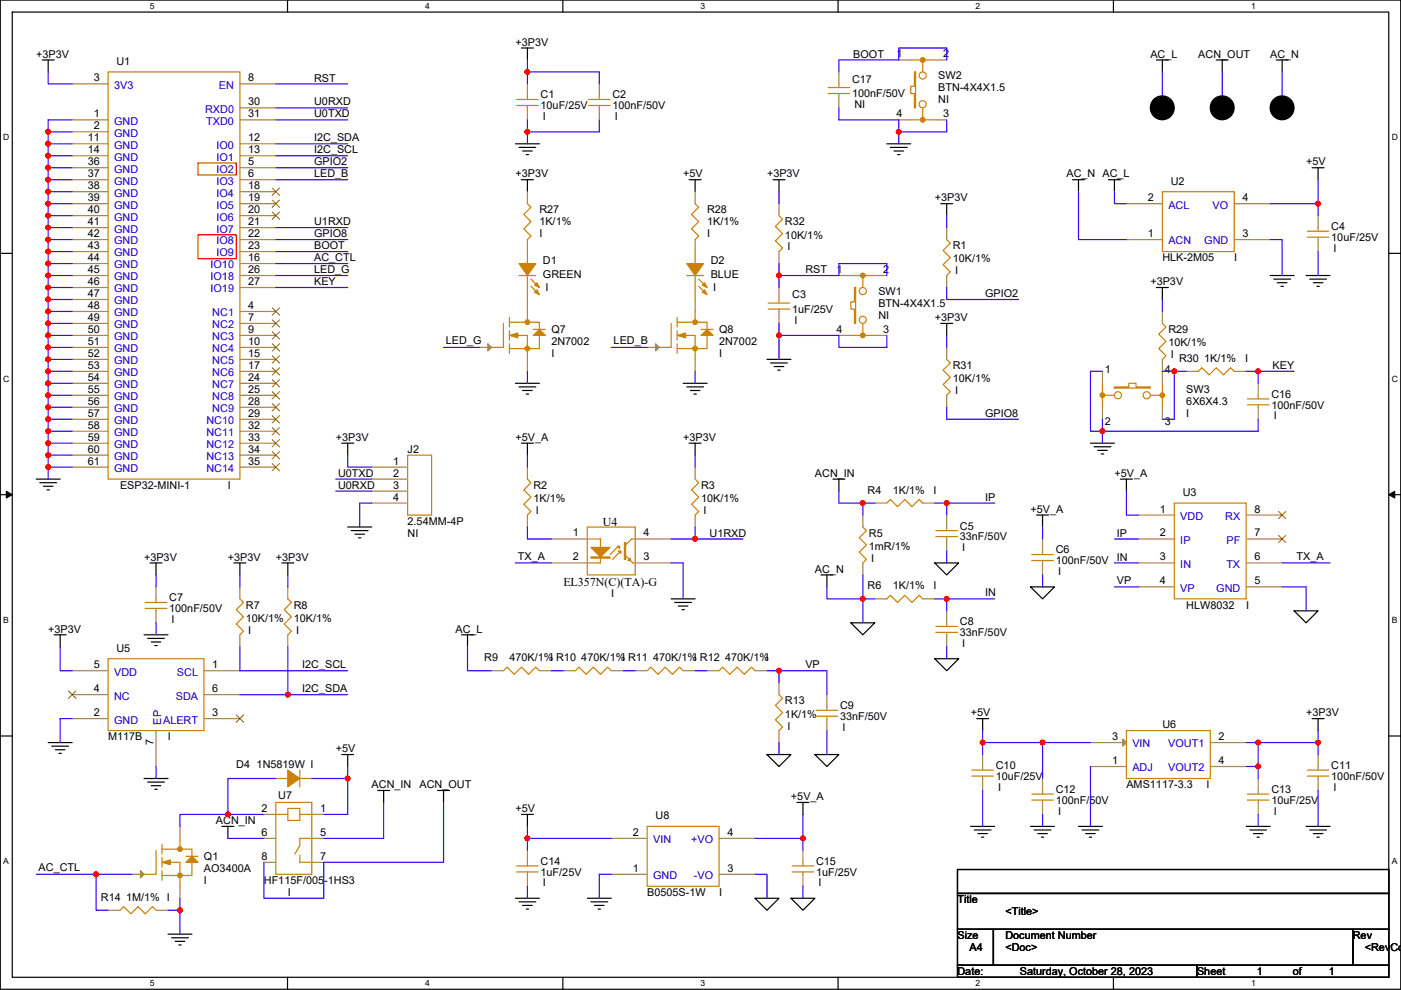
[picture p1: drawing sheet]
<svg xmlns="http://www.w3.org/2000/svg" width="297mm" height="210mm" viewBox="0 0 297 210" stroke-linecap="round" stroke-linejoin="round" font-family="sans-serif">
<path d="M.1 0h296.9v209.8h-296.9zM2.6 2.6h291.8v204.7h-291.8z" fill="none" stroke="#000" stroke-width=".25"/>
<g fill="#fff">
<path d="M31.8 .3h1v2h-1z"/>
<path d="M31.8 207.5h1v2.1h-1z"/>
</g>
<path d="M61 0v2.6M61 207.3v2.5" fill="none" stroke="#000" stroke-width=".25"/>
<g fill="#fff">
<path d="M90.1 .3h1v2h-1z"/>
<path d="M90.1 207.5h1v2.1h-1z"/>
</g>
<path d="M119.3 0v2.6M119.3 207.3v2.5" fill="none" stroke="#000" stroke-width=".25"/>
<g fill="#fff">
<path d="M148.5 .3h1v2h-1z"/>
<path d="M148.5 207.5h1v2.1h-1z"/>
</g>
<path d="M177.7 0v2.6M177.7 207.3v2.5" fill="none" stroke="#000" stroke-width=".25"/>
<g fill="#fff">
<path d="M206.9 .3h1v2h-1z"/>
<path d="M206.9 207.5h1v2.1h-1z"/>
</g>
<path d="M236.1 0v2.6M236.1 207.3v2.5" fill="none" stroke="#000" stroke-width=".25"/>
<g fill="#fff">
<path d="M265.2 .3h1v2h-1z"/>
<path d="M265.2 207.5h1v2.1h-1z"/>
<path d="M.7 28.2h1.3v2h-1.3z"/>
<path d="M295.1 28.2h1.3v2h-1.3z"/>
<path d="M.7 79.3h1.3v2.1h-1.3z"/>
<path d="M295.1 79.3h1.3v2.1h-1.3z"/>
</g>
<path d="M.1 53.7h2.5M294.4 53.7h2.6" fill="none" stroke="#000" stroke-width=".25"/>
<g fill="#fff">
<path d="M.7 130.5h1.2v2h-1.2z"/>
<path d="M295.1 130.5h1.2v2h-1.2z"/>
</g>
<path d="M.1 104.9h2.5M294.4 104.9h2.6" fill="none" stroke="#000" stroke-width=".25"/>
<path d="M1.3 104.2l1.3 .7-1.3 .7zM294.4 104.9l1.3-.7v1.4z" fill="#000" stroke="#000" stroke-width=".21"/>
<g fill="#fff">
<path d="M.7 181.7h1.2v2h-1.2z"/>
<path d="M295.1 181.7h1.2v2h-1.2z"/>
</g>
<g fill="none" stroke="#000" stroke-width=".25">
<path d="M9 12.7h2.5M10.2 12.7v2.6M110.5 10.2h2.6M111.8 10.2v2.5M245.2 12.7h2.5M246.4 12.7v2.6M257.9 12.7h2.5M259.1 12.7v2.6M270.6 12.7h2.5M271.8 12.7v2.6M109.3 30.5h5.1M110 31.3h3.6"/>
<path d="M110.5 38.1h2.6M110.8 32h2M111.6 32.8h.5M111.8 38.1v2.6M146.1 38.1h2.6M147.4 38.1v2.6M163.9 38.1h2.5M165.2 38.1v2.6M188 30.5h5.1M188.8 31.3h3.5M189.5 32h2.1M190.3 32.8h.5"/>
<path d="M227.4 38.1h2.5M228.7 38.1v2.6M235 38.1h2.6M236.3 38.1v2.6M278.2 35.6h2.5M279.5 35.6v2.5M199.5 43.2h2.5M200.7 43.2v2.5M269.3 58.4h5.1M270.1 59.2h3.5M270.8 60h2.1M276.9 58.4h5.1"/>
<path d="M277.7 59.2h3.5M278.4 60h2.1M162.6 76.2h5.1M163.4 77h3.5M164.1 77.7h2.1M164.9 78.5h.5M199.5 68.6h2.5M200.7 68.6v2.5M245.2 61h2.5M246.4 61v2.5M271.6 60.7h.5M279.2 60.7h.5"/>
<path d="M72.4 94h2.6M73.7 94v2.5M109.3 81.3h5.1M110 82.1h3.6M110.6 94h2.5M110.8 82.8h2M111.6 83.6h.5M111.8 94v2.5M144.8 81.3h5.1M145.6 82.1h3.6M146.1 94h2.5M146.4 82.8h2"/>
<path d="M147.1 83.6h.5M147.4 94v2.5M231.2 94h5.1M232 94.8h3.5M232.7 95.5h2.1M233.5 96.3h.5M7.7 101.6h5.1M8.4 102.4h3.6M9.2 103.1h2M10 103.9h.5M31.8 119.4h2.6M33.1 119.4v2.5"/>
<path d="M49.6 119.4h2.5M50.9 119.4v2.5M59.8 119.4h2.5M61 119.4v2.5M73.7 111.8h5.1M74.5 112.5h3.5M75.2 113.3h2.1M76 114.1h.5M176.6 101.6h2.5M177.9 101.6v2.6M198.2 119.4h5.1l-2.6 2.5zM219.8 109.2h2.5"/>
<path d="M221 109.2v2.6M237.6 101.6h2.5M238.8 101.6v2.6M11.5 134.6h2.5M12.8 134.6v2.6M30.5 134.6h5.1M31.3 135.4h3.6M32.1 136.2h2M32.8 136.9h.5M97.9 134.6h2.5M99.1 134.6v2.6M142.3 127h5.1"/>
<path d="M143.1 127.8h3.5M143.8 128.5h2.1M144.6 129.3h.5M174.1 121.9h2.5M175.3 121.9v2.6M180.4 132.1h5.1l-2.6 2.5zM198.2 139.7h5.1l-2.6 2.6zM218.5 124.5h5.1l-2.6 2.5zM274.4 129.6h5.1l-2.6 2.5zM.1 156.1h2.5M10.2 157.5h5.1M11 158.3h3.5"/>
<path d="M11.7 159h2.1M12.5 159.8h.5M207.1 152.4h2.5M208.3 152.4v2.6M278.2 152.4h2.5M279.5 152.4v2.6M294.4 156.1h2.6M30.5 165.1h5.1M31.3 165.9h3.6M32.1 166.6h2M32.8 167.4h.5M47.1 175.3h2.5"/>
<path d="M48.3 175.3v2.5M72.5 160h2.5M73.7 160v2.6M80.1 167.7h2.5M81.3 167.7v2.5M92.8 167.7h2.5M94 167.7v2.5M110.6 172.7h2.5M111.8 172.7v2.6M162.6 160h5.1l-2.5 2.6zM169 170.2h2.5M170.2 170.2v2.5"/>
<path d="M172.8 160h5.1l-2.6 2.6zM205.8 175.3h5.1M206.6 176h3.5M207.3 176.8h2.1M208.1 177.6h.5M218.5 175.3h5.1M219.3 176h3.5M220 176.8h2.1M220.8 177.6h.5M228.7 175.3h5M229.4 176h3.6M230.2 176.8h2"/>
<path d="M230.9 177.6h.6M264.2 175.3h5.1M265 176h3.5M265.7 176.8h2.1M266.5 177.6h.5M276.9 175.3h5.1M277.7 176h3.5M278.4 176.8h2.1M279.2 177.6h.5M35.6 198.1h5.1M36.4 198.9h3.5M37.1 199.7h2.1"/>
<path d="M109.3 190.5h5.1M110 191.3h3.6M110.8 192h2M111.6 192.8h.5M124.5 190.5h5.1M125.3 191.3h3.5M126 192h2.1M126.8 192.8h.5M160.1 190.5h5.1l-2.6 2.6zM167.7 190.5h5.1l-2.6 2.6zM203 184.4h91.4v5.1h-91.4zM203 189.5h91.4v7.6h-91.4z"/>
<path d="M203 197.1h7.6v7.6h-7.6zM210.6 197.1h76.2v7.6h-76.2zM286.8 197.1h7.6v7.6h-7.6zM37.9 200.4h.5M203 204.7h50.8v2.6h-50.8zM253.8 204.7h40.6v2.6h-40.6z"/>
</g>
<g fill="#000" stroke="#000" stroke-width=".25">
<circle cx="246.4" cy="22.9" r="2.53"/>
<circle cx="259.1" cy="22.9" r="2.53"/>
<circle cx="271.8" cy="22.9" r="2.53"/>
</g>
<path d="M42 34.6h8.1v2.5h-8.1zM42 49.8h8.1v5.1h-8.1z" fill="none" stroke="#f00" stroke-width=".25"/>
<g fill="none" stroke="#cc8006" stroke-width=".25">
<path d="M22.9 15.3h28v86.3h-28zM175.6 18.6h4.5M175.6 19.8h4.5M177.9 19.8v.5M177.9 17.8v.8M193.1 12.7h5.1M193.9 15.3h.2v7.6h-.2v-3.1h-.8v-1.5h.8zM195.6 12.7v2.6M109.5 21.1h4.6M109.5 22.4h4.6M111.8 22.4v.5M111.8 20.3v.8"/>
<path d="M124.8 21.1h4.5M124.8 22.4h4.5M127.1 22.4v.5M127.1 20.3v.8M193.1 25.4h5.1M195.6 22.9v2.5M110 58.4h3.6M111.8 53.4v2.5M111.8 58.4v5.1M111.8 43.2l.8 .8-1.5 1.5 1.5 1.5-1.5 1.5 1.5 1.6-.8 .7M112.6 59.2l1.5 1.5M145.6 58.4h3.6"/>
<path d="M147.4 43.2l.7 .8-1.5 1.5 1.5 1.5-1.5 1.5 1.5 1.6-.7 .7M147.4 53.4v2.5M147.4 58.4v5.1M148.1 59.2l1.6 1.5M165.2 45.7l.7 .8-1.5 1.5 1.5 1.6-1.5 1.5 1.5 1.5-.7 .8M180.4 58.4h5.1M182.9 58.4v2.6M200.7 50.8l.8 .8-1.5 1.5 1.5 1.5-1.5 1.6 1.5 1.5-.8 .7M246.4 40.7h15.3v12.7h-15.3zM277.2 49h4.5M277.2 50.3h4.5M279.5 50.3v.5"/>
<path d="M279.5 48.3v.7M106.7 68.6v5.1h-2.5M108 72.9v2.1M108 70.1v2.1M108 67.3v2.1M108 68.3h6.4v1.6M109.3 71.1h2.5v5.1M111.8 66.1v2.2M112.6 60.7l1.5 1.6M113.1 69.9h2.5M114.4 71.1v2.8h-6.4M142.3 68.6v5.1h-2.5"/>
<path d="M143.6 72.9v2.1M143.6 70.1v2.1M143.6 67.3v2.1M143.6 68.3h6.3v1.6M144.8 71.1h2.6v5.1M147.4 66.1v2.2M148.1 60.7l1.6 1.6M148.7 69.9h2.5M149.9 71.1v2.8h-6.3M162.9 64.3h4.5M162.9 65.6h4.5M165.2 65.6v.5"/>
<path d="M165.2 63.5v.8M180.4 71.1h5.1M181.2 61h.2v7.6h-.2v-3h-.8v-1.6h.8zM182.9 68.6v2.5M200.7 76.2l.8 .8-1.5 1.5 1.5 1.5-1.5 1.6 1.5 1.5-.8 .7M246.4 68.6l.8 .8-1.5 1.5 1.5 1.5-1.5 1.5 1.5 1.6-.8 .7M254.1 78.8l.7-.8 1.5 1.5 1.6-1.5 1.5 1.5 1.5-1.5 .8 .8M86.4 96.5h5.1v12.7h-5.1zM233.7 81.3v5.1M233.7 83.8h2.6M236.3 82.1h3v-.8h1.6v.8h3v.2h-7.6zM243.9 83.8h2.5"/>
<path d="M246.4 81.3v5.1M264.5 84.6h4.5M264.5 85.9h4.5M266.8 85.9v.5M266.8 83.8v.8M111.8 101.6l.8 .8-1.5 1.5 1.5 1.5-1.5 1.6 1.5 1.5-.8 .7M124.5 114.3h2.8v5.1h-2.8M124.5 111.8h10.2v10.1h-10.2zM130.9 116.1l-1.6 1.5M131.4 117.1l-1.5 1.5M132.6 117.9l1.6 1.5h.5M134.7 114.3h-.8l-1.3 1.3"/>
<path d="M147.4 101.6l.7 .8-1.5 1.5 1.5 1.5-1.5 1.6 1.5 1.5-.7 .7M182.9 111.8l.8 .7-1.5 1.6 1.5 1.5-1.5 1.5 1.5 1.5-.8 .8M188 106.7l.8-.8 1.5 1.6 1.5-1.6 1.6 1.6 1.5-1.6 .7 .8M198.4 112.5h4.6M198.4 113.8h4.6M200.7 113.8v.5M200.7 111.8v.7M218.8 117.6h4.5M218.8 118.9h4.5M221 118.9v.5M221 116.9v.7M249 106.7h15.2v20.3h-15.2z"/>
<path d="M22.9 139.7h20.3v15.3h-20.3zM30.8 127.8h4.6M30.8 129.1h4.6M33.1 129.1v.5M33.1 127v.8M50.9 127l.7 .8-1.5 1.5 1.5 1.5-1.5 1.6 1.5 1.5-.7 .7M61 127l.8 .8-1.5 1.5 1.5 1.5-1.5 1.6 1.5 1.5-.8 .7M188 127l.8-.7 1.5 1.5 1.5-1.5 1.6 1.5 1.5-1.5 .7 .7M198.4 132.9h4.6M198.4 134.1h4.6M200.7 134.1v.5M200.7 132.1v.8"/>
<path d="M106.7 142.3l.8-.8 1.5 1.5 1.6-1.5 1.5 1.5 1.5-1.5 .8 .8M122 142.3l.7-.8 1.6 1.5 1.5-1.5 1.5 1.5 1.5-1.5 .8 .8M137.2 142.3l.8-.8 1.5 1.5 1.5-1.5 1.6 1.5 1.5-1.5 .7 .8M152.5 142.3l.7-.8 1.5 1.5 1.6-1.5 1.5 1.5 1.5-1.5 .8 .8M165.2 147.3l.7 .8-1.5 1.5 1.5 1.6-1.5 1.5 1.5 1.5-.7 .8M173 150.6h4.6M173 151.9h4.6M175.3 151.9v.5M175.3 149.9v.7M238.8 155h17.8v10.1h-17.8zM34.4 179.1v2M38.2 177.8v2.3"/>
<path d="M58.5 172.7h2.5M58.5 170.2h7.6v15.2h-7.6zM58.5 165.1h2.5M61 171.5h2.6v2.5h-2.6zM63.6 172.7h2.5M63.6 163.3v3.6M63.6 165.1h2.5M66.1 177.8h-2.5v1.5l-1.1 1.8M137.2 175.3h15.3v12.7h-15.3zM206.1 163.3h4.5M206.1 164.6h4.5M208.3 164.6v.5"/>
<path d="M208.3 162.6v.7M218.8 168.4h4.5M218.8 169.7h4.5M221 169.7v.5M221 167.7v.7M264.5 168.4h4.5M264.5 169.7h4.5M266.8 169.7v.5M266.8 167.7v.7M277.2 163.3h4.5M277.2 164.6h4.5M279.5 164.6v.5"/>
<path d="M279.5 162.6v.7M25.5 193.1l.7-.8 1.5 1.5 1.6-1.5 1.5 1.5 1.5-1.5 .8 .8M33.1 180.4v5h-2.6M34.4 184.7v2M34.4 181.9v2M34.4 180.1h6.3v1.5M35.6 182.9h2.6v5.1M39.4 181.6h2.6M40.7 182.9v2.8h-6.3M63.6 181.4v1.5h2.5M109.5 183.7h4.6M109.5 184.9h4.6"/>
<path d="M111.8 184.9v.5M111.8 182.9v.8M168 183.7h4.5M168 184.9h4.5M170.2 184.9v.5M170.2 182.9v.8"/>
<circle cx="195.6" cy="16" r=".76"/>
<circle cx="195.6" cy="22.1" r=".76"/>
<circle cx="182.9" cy="67.8" r=".76"/>
<circle cx="182.9" cy="61.7" r=".76"/>
<circle cx="237" cy="83.8" r=".76"/>
<circle cx="243.1" cy="83.8" r=".76"/>
</g>
<g fill="#cc8006" stroke="#cc8006" stroke-width=".25">
<path d="M131.1 116.9h.5v.5z"/>
<path d="M130.9 115.8h.5v.6z"/>
<path d="M125.3 116.1h4l-2 2z"/>
<path d="M133.2 118.9l.5-.5v.5z"/>
<path d="M149.9 69.9l1.3 1.2h-2.5z" fill-rule="evenodd"/>
<path d="M143.6 71.1l1.7-.5v1z" fill-rule="evenodd"/>
<path d="M132.4 115.1v3.5h.2v-3.5z" fill-rule="evenodd"/>
<path d="M125.3 118.1h4v.3h-4z" fill-rule="evenodd"/>
<path d="M110 55.9h3.6l-1.8 2.5z" fill-rule="evenodd"/>
<path d="M113.9 61.5l.5 1-1.1-.5z" fill-rule="evenodd"/>
<path d="M113.9 60l.5 1-1.1-.5z" fill-rule="evenodd"/>
<path d="M114.4 69.9l1.2 1.2h-2.5z" fill-rule="evenodd"/>
<path d="M108 71.1l1.8-.5v1z" fill-rule="evenodd"/>
<path d="M61 163.3l2.6 1.8-2.6 1.8z" fill-rule="evenodd"/>
<path d="M145.6 55.9h3.6l-1.8 2.5z" fill-rule="evenodd"/>
<path d="M149.4 61.5l.5 1-1-.5z" fill-rule="evenodd"/>
<path d="M149.4 60l.5 1-1-.5z" fill-rule="evenodd"/>
<path d="M40.7 181.6l1.3 1.3h-2.6z" fill-rule="evenodd"/>
<path d="M34.4 182.9l1.7-.5v1z" fill-rule="evenodd"/>
<circle cx="182.9" cy="71.1" r=".5"/>
<circle cx="182.9" cy="58.4" r=".5"/>
<circle cx="147.4" cy="68.3" r=".5"/>
<circle cx="147.4" cy="73.9" r=".5"/>
<circle cx="195.6" cy="25.4" r=".5"/>
<circle cx="195.6" cy="12.7" r=".5"/>
<circle cx="246.4" cy="83.8" r=".5"/>
<circle cx="233.7" cy="83.8" r=".5"/>
<circle cx="111.8" cy="68.3" r=".5"/>
<circle cx="111.8" cy="73.9" r=".5"/>
<circle cx="38.1" cy="180.1" r=".5"/>
<circle cx="38.1" cy="185.7" r=".5"/>
</g>
<g fill="none" stroke="#a84" stroke-width=".25">
<path d="M15.3 17.8h7.6M50.9 17.8h7.6M111.8 17.8v2.5M127.1 17.8v2.5M177.9 15.3v2.5M190.6 12.7h2.5M198.2 12.7h2.5M15.3 25.4h7.6M15.3 28h7.6M15.3 30.5h7.6M15.3 33h7.6M15.3 35.6h7.6"/>
<path d="M15.3 38.1h7.6M50.9 35.6h7.6M50.9 38.1h7.6M50.9 30.5h7.6M50.9 33h7.6M50.9 22.9h7.6M50.9 25.4h7.6M111.8 22.9v2.5M127.1 22.9v2.5M177.9 20.3v2.6M190.6 25.4h2.5M198.2 25.4h2.5"/>
<path d="M15.3 40.7h7.6M15.3 43.2h7.6M15.3 45.7h7.6M15.3 48.3h7.6M15.3 50.8h7.6M15.3 53.4h7.6M15.3 55.9h7.6M15.3 58.4h7.6M50.9 55.9h7.6M50.9 40.7h7.6M50.9 43.2h7.6M50.9 45.7h7.6"/>
<path d="M50.9 48.3h7.6M50.9 50.8h7.6M50.9 53.4h7.6M50.9 58.4h7.6M111.8 40.7v2.5M111.8 50.8v2.6M111.8 53.4h.1M147.4 40.7v2.5M147.4 50.8v2.6M147.4 53.4h.1M165.2 43.2v2.5M165.2 53.4v2.5"/>
<path d="M177.9 58.4h2.5M185.5 58.4h2.5M200.7 48.3v2.5M200.7 58.4v2.6M238.8 50.8h7.6M238.8 43.2h7.6M261.7 43.2h7.6M261.7 50.8h7.6M279.5 50.8v2.6M279.5 45.7v2.6M15.3 61h7.6M15.3 63.5h7.6"/>
<path d="M15.3 66.1h7.6M15.3 68.6h7.6M15.3 71.1h7.6M15.3 73.7h7.6M15.3 76.2h7.6M15.3 78.8h7.6M50.9 66.1h7.6M50.9 68.6h7.6M50.9 71.1h7.6M50.9 73.7h7.6M50.9 76.2h7.6M50.9 78.8h7.6"/>
<path d="M50.9 61h7.6M101.7 73.7h2.5M111.8 63.5h.1M111.8 63.5v2.6M111.8 76.2v2.6M137.2 73.7h2.6M147.4 63.5v2.6M147.4 76.2v2.6M147.4 63.5h.1M165.2 66.1v2.5M165.2 61v2.5M177.9 71.1h2.5"/>
<path d="M185.5 71.1h2.5M200.7 73.7v2.5M233.7 78.8v2.5M246.4 66.1v2.5M246.4 76.2v5.1M251.5 78.8h2.6M261.7 78.8h2.5M15.3 81.3h7.6M15.3 83.8h7.6M15.3 86.4h7.6M15.3 88.9h7.6M15.3 91.5h7.6"/>
<path d="M15.3 94h7.6M15.3 96.5h7.6M15.3 99.1h7.6M50.9 81.3h7.6M50.9 83.8h7.6M50.9 86.4h7.6M50.9 88.9h7.6M50.9 91.5h7.6M50.9 94h7.6M50.9 96.5h7.6M50.9 99.1h7.6M78.8 99.1h7.6"/>
<path d="M111.8 99.1v2.5M147.4 99.1v2.5M200.7 83.8v2.6M233.7 86.4v2.5M246.4 86.4v2.5M266.8 86.4v2.5M266.8 81.3v2.5M78.8 101.6h7.6M78.8 104.2h7.6M78.8 106.7h7.6M111.8 109.2v2.6M116.9 119.4h7.6"/>
<path d="M116.9 114.3h7.6M134.7 119.4h7.6M134.7 114.3h7.6M147.4 109.2v2.6M182.9 109.2v2.6M182.9 119.4v2.5M185.5 106.7h2.5M195.6 106.7h2.6M200.7 114.3v2.6M200.7 109.2v2.6M221 119.4v2.5M221 114.3v2.6"/>
<path d="M241.4 114.3h7.6M241.4 119.4h7.6M241.4 109.2h7.6M264.2 119.4h7.6M264.2 109.2h7.6M264.2 114.3h7.6M33.1 129.6v2.5M33.1 124.5v2.5M50.9 124.5v2.5M50.9 134.6v2.6M61 124.5v2.5M61 134.6v2.6"/>
<path d="M185.5 127h2.5M195.6 127h2.6M200.7 134.6v2.6M200.7 129.6v2.5M241.4 124.5h7.6M264.2 124.5h7.6M15.3 152.4h7.6M15.3 147.3h7.6M15.3 142.3h7.6M33.1 155v7.6M43.2 142.3h7.7M43.2 152.4h7.7"/>
<path d="M43.2 147.3h7.7M104.2 142.3h2.5M114.4 142.3h2.5M119.4 142.3h2.6M129.6 142.3h2.5M134.7 142.3h2.5M144.8 142.3h2.6M149.9 142.3h2.6M160.1 142.3h2.5M165.2 144.8v2.5M165.2 155v2.5M175.3 152.4v2.6"/>
<path d="M175.3 147.3v2.6M231.2 157.5h7.6M256.6 157.5h7.6M38.2 175.3v2.5M55.9 172.7h2.6M55.9 177.8h2.6M58.5 165.1h.1M66.1 165.1h.1M66.1 172.7h2.5M66.1 177.8h2.5M129.6 177.8h7.6M152.5 177.8h7.6"/>
<path d="M208.3 165.1v2.6M208.3 160v2.6M221 170.2v2.5M221 165.1v2.6M231.2 162.6h7.6M256.6 162.6h7.6M266.8 170.2v2.5M266.8 165.1v2.6M279.5 165.1v2.6M279.5 160v2.6M22.9 193.1h2.6M28 185.4h2.5"/>
<path d="M33.1 193.1h2.5M38.2 188v2.5M55.9 182.9h2.6M66.1 182.9h2.5M111.8 185.4v2.6M111.8 180.4v2.5M129.6 185.4h7.6M152.5 185.4h7.6M170.2 185.4v2.6M170.2 180.4v2.5"/>
</g>
<g fill="#a84" stroke="#a84" stroke-width=".25">
<path d="M139 72.9l.8 .8-.8 .7z"/>
<path d="M103.4 72.9l.8 .8-.8 .7z"/>
<path d="M238.1 156.7l.7 .8-.7 .8z"/>
<path d="M29.8 184.7l.7 .7-.7 .8z"/>
</g>
<g fill="none" stroke="#804000" stroke-width=".21">
<path d="M57.7 39.9l1.6 1.5M59.2 39.9l-1.5 1.5M57.7 42.4l1.6 1.6M57.7 45l1.6 1.5M59.2 42.4l-1.5 1.6M59.2 45l-1.5 1.5M57.7 65.3l1.6 1.5M57.7 67.8l1.6 1.6M57.7 70.4l1.6 1.5M57.7 72.9l1.6 1.6M57.7 75.5l1.6 1.5M57.7 78l1.6 1.5"/>
<path d="M59.2 65.3l-1.5 1.5M59.2 67.8l-1.5 1.6M59.2 70.4l-1.5 1.5M59.2 72.9l-1.5 1.6M59.2 75.5l-1.5 1.5M59.2 78l-1.5 1.5M57.7 80.5l1.6 1.6M57.7 83.1l1.6 1.5M57.7 85.6l1.6 1.6M57.7 88.2l1.6 1.5M57.7 90.7l1.6 1.5M57.7 93.2l1.6 1.6"/>
<path d="M57.7 95.8l1.6 1.5M57.7 98.3l1.6 1.6M59.2 80.5l-1.5 1.6M59.2 83.1l-1.5 1.5M59.2 85.6l-1.5 1.6M59.2 88.2l-1.5 1.5M59.2 90.7l-1.5 1.5M59.2 93.2l-1.5 1.6M59.2 95.8l-1.5 1.5M59.2 98.3l-1.5 1.6M271.1 108.5l1.5 1.5M271.1 113.6l1.5 1.5"/>
<path d="M272.6 108.5l-1.5 1.5M272.6 113.6l-1.5 1.5M14.5 146.6l1.6 1.5M16.1 146.6l-1.6 1.5M50.1 151.7l1.5 1.5M51.6 151.7l-1.5 1.5"/>
</g>
<g fill="none" stroke="#4200ff" stroke-width=".25">
<path d="M10.2 15.3v2.5h5.1M58.5 17.8h15.2M111.8 12.7v2.6M111.8 15.3h15.3v2.5M111.8 15.3v2.5M200.7 12.7v-2.5h-10.1v2.5h-12.7v2.6M246.4 15.3v5M259.1 15.3v5M271.8 15.3v5M10.2 28h5.1M10.2 28v2.5M10.2 30.5h5.1"/>
<path d="M10.2 30.5v2.5M10.2 33h5.1M10.2 33v2.6h5.1M10.2 35.6v2.5M10.2 38.1h5.1M10.2 38.1v2.6M15.3 25.4h-5.1v2.6M58.5 22.9h15.2M58.5 38.1h15.2M58.5 33h15.2M58.5 30.5h15.2M58.5 35.6h15.2"/>
<path d="M58.5 25.4h15.2M111.8 25.4v2.6M111.8 28v2.5M127.1 25.4v2.6h-15.3M177.9 22.9v2.5h12.7v2.6M190.6 28v2.5M200.7 25.4v2.6h-10.1M279.5 38.1v5.1M10.2 40.7h5.1M10.2 43.2h5.1M10.2 45.7h5.1M10.2 40.7v2.5"/>
<path d="M10.2 50.8h5.1M10.2 53.4h5.1M10.2 55.9h5.1M10.2 48.3v2.5M10.2 50.8v2.6M10.2 58.4v2.6M10.2 43.2v2.5M10.2 45.7v2.6M10.2 53.4v2.5M10.2 55.9v2.5M10.2 48.3h5.1M10.2 58.4h5.1"/>
<path d="M58.5 58.4h15.2M58.5 48.3h15.2M58.5 55.9h15.2M58.5 50.8h15.2M58.5 53.4h15.2M165.2 58.4v2.6M165.2 58.4h12.7v-2.5h10.1v2.5M165.2 55.9v2.5M165.2 40.7v2.5M200.7 45.7v2.6M228.7 40.7v10.1h10.1M236.3 40.7v2.5h2.5"/>
<path d="M269.3 50.8h2.5v7.6M269.3 43.2h10.2M279.5 53.4v5M279.5 43.2v2.5M10.2 61h5.1M10.2 63.5h5.1M10.2 61v2.5M10.2 63.5v2.6M10.2 66.1h5.1M10.2 68.6h5.1M10.2 71.1h5.1M10.2 73.7h5.1"/>
<path d="M10.2 66.1v2.5M10.2 68.6v2.5M10.2 71.1v2.6M10.2 73.7v2.5M10.2 78.8h5.1M10.2 78.8v2.5M10.2 76.2h5.1M10.2 76.2v2.6M58.5 61h15.2M94 73.7h7.7M111.8 78.8v2.5M129.6 73.7h7.6"/>
<path d="M147.4 78.8v2.5M165.2 68.6v2.5M165.2 71.1v5.1M188 71.1v2.6h-10.1v-2.6h-12.7M200.7 71.1v2.6M200.7 61v2.5h15.3M233.7 78.8h-2.5v12.7h2.5M246.4 78.8h2.6M246.4 63.5v2.6M249 78.8v10.1h-2.6M249 78.8h2.5M264.2 78.8h2.6"/>
<path d="M266.8 78.8v2.5M266.8 78.8h7.6M10.2 83.8h5.1M10.2 99.1h5.1M10.2 81.3v2.5M10.2 81.3h5.1M10.2 86.4h5.1M10.2 88.9h5.1M10.2 91.5h5.1M10.2 83.8v5.1M10.2 88.9v5.1h5.1M10.2 94v2.5"/>
<path d="M10.2 96.5h5.1M10.2 96.5v2.6M10.2 99.1v2.5M73.7 96.5v2.6h5.1M111.8 96.5v2.6M147.4 96.5v2.6M200.7 86.4v2.5h15.3M233.7 88.9v2.6M233.7 91.5v2.5M266.8 88.9v2.6h-33.1M71.2 104.2h7.6M71.2 101.6h7.6"/>
<path d="M78.8 106.7h-2.5v5.1M109.3 119.4h7.6M111.8 111.8v2.5h5.1M142.3 114.3h5.1M142.3 119.4h2.5v7.6M147.4 114.3h10.1M147.4 111.8v2.5M177.9 104.2v2.5h5M182.9 106.7v2.5M182.9 106.7h2.6M198.2 106.7h2.5M200.7 106.7h10.2"/>
<path d="M200.7 106.7v2.5M200.7 116.9v2.5M221 111.8v2.5M236.3 114.3h5.1M236.3 119.4h5.1M238.8 104.2v5h2.6M271.8 119.4h10.2M12.8 137.2v5.1h2.5M33.1 121.9v2.6M33.1 132.1v2.5M50.9 121.9v2.6M50.9 137.2v5.1h22.8"/>
<path d="M61 137.2v10.1M61 121.9v2.6M99.1 137.2v5.1h5.1M175.3 124.5v2.5h7.6v5.1M182.9 121.9v5.1h2.6M198.2 127h2.5M200.7 127h10.2M200.7 127v2.6M200.7 137.2v2.5M221 121.9v2.6M236.3 124.5h5.1M271.8 124.5h5.1v5.1"/>
<path d="M15.3 152.4h-2.5v5.1M50.9 147.3h10.1M61 147.3h12.7M116.9 142.3h2.5M132.1 142.3h2.6M147.4 142.3h2.5M162.6 142.3h2.6M165.2 142.3h10.1v5M165.2 142.3v2.5M165.2 157.5v2.5M175.3 155v5M208.3 155v2.5"/>
<path d="M208.3 157.5h12.7M208.3 157.5v2.5M221 157.5h10.2M221 157.5v7.6M264.2 157.5h2.6M266.8 157.5v5.1M266.8 157.5h12.7M279.5 155v2.5M279.5 157.5v2.5M33.1 162.6v2.5M48.3 177.8h7.6M48.3 172.7h-10.1v2.6"/>
<path d="M58.5 165.1h-10.2v7.6h7.6M66.1 165.1h7.6M73.7 162.6v2.5M73.7 165.1v7.6h-5.1M81.3 170.2v7.6h-12.7M94 170.2v12.7h-25.4v7.6h-12.7v-7.6M111.8 177.8h17.8M111.8 175.3v2.5M111.8 177.8v2.6M160.1 177.8h10.1v2.6M170.2 172.7v5.1M208.3 167.7v7.6"/>
<path d="M221 172.7v2.6M231.2 162.6v12.7M264.2 162.6h2.6M266.8 172.7v2.6M266.8 162.6v2.5M279.5 167.7v7.6M7.7 185.4h12.7M20.4 185.4v7.7h2.5M20.4 185.4h7.6M35.6 193.1h2.6M38.2 190.5v2.6M38.2 193.1v5"/>
<path d="M111.8 188v2.5M129.6 185.4h-2.5v5.1M160.1 185.4h2.5v5.1M170.2 188v2.5"/>
</g>
<g fill="#f00" stroke="#f00" stroke-width=".25">
<circle cx="208.3" cy="157.5" r=".5"/>
<circle cx="221" cy="157.5" r=".5"/>
<circle cx="266.7" cy="162.6" r=".5"/>
<circle cx="266.7" cy="157.5" r=".5"/>
<circle cx="279.4" cy="157.5" r=".5"/>
<circle cx="111.8" cy="15.2" r=".5"/>
<circle cx="111.8" cy="27.9" r=".5"/>
<circle cx="10.2" cy="30.5" r=".5"/>
<circle cx="10.2" cy="27.9" r=".5"/>
<circle cx="10.2" cy="33" r=".5"/>
<circle cx="10.2" cy="35.6" r=".5"/>
<circle cx="10.2" cy="38.1" r=".5"/>
<circle cx="10.2" cy="40.6" r=".5"/>
<circle cx="10.2" cy="45.7" r=".5"/>
<circle cx="10.2" cy="43.2" r=".5"/>
<circle cx="10.2" cy="48.3" r=".5"/>
<circle cx="10.2" cy="50.8" r=".5"/>
<circle cx="10.2" cy="55.9" r=".5"/>
<circle cx="10.2" cy="53.3" r=".5"/>
<circle cx="10.2" cy="58.4" r=".5"/>
<circle cx="10.2" cy="61" r=".5"/>
<circle cx="10.2" cy="63.5" r=".5"/>
<circle cx="10.2" cy="68.6" r=".5"/>
<circle cx="10.2" cy="66" r=".5"/>
<circle cx="10.2" cy="71.1" r=".5"/>
<circle cx="10.2" cy="73.7" r=".5"/>
<circle cx="165.1" cy="71.1" r=".5"/>
<circle cx="190.5" cy="27.9" r=".5"/>
<circle cx="38.1" cy="193" r=".5"/>
<circle cx="20.4" cy="185.4" r=".5"/>
<circle cx="48.3" cy="172.7" r=".5"/>
<circle cx="111.8" cy="177.8" r=".5"/>
<circle cx="170.2" cy="177.8" r=".5"/>
<circle cx="165.1" cy="142.2" r=".5"/>
<circle cx="200.7" cy="106.7" r=".5"/>
<circle cx="200.7" cy="127" r=".5"/>
<circle cx="182.9" cy="106.7" r=".5"/>
<circle cx="182.9" cy="127" r=".5"/>
<circle cx="147.4" cy="114.3" r=".5"/>
<circle cx="279.4" cy="43.2" r=".5"/>
<circle cx="61" cy="147.3" r=".5"/>
<circle cx="10.2" cy="78.7" r=".5"/>
<circle cx="10.2" cy="81.3" r=".5"/>
<circle cx="10.2" cy="76.2" r=".5"/>
<circle cx="10.2" cy="83.8" r=".5"/>
<circle cx="10.2" cy="88.9" r=".5"/>
<circle cx="10.2" cy="91.4" r=".5"/>
<circle cx="10.2" cy="86.4" r=".5"/>
<circle cx="10.2" cy="94" r=".5"/>
<circle cx="10.2" cy="96.5" r=".5"/>
<circle cx="233.7" cy="91.4" r=".5"/>
<circle cx="266.7" cy="78.7" r=".5"/>
<circle cx="73.7" cy="165.1" r=".5"/>
<circle cx="249" cy="78.7" r=".5"/>
<circle cx="10.2" cy="99.1" r=".5"/>
<circle cx="165.1" cy="58.4" r=".5"/>
</g>
<g font-size="2.5">
<text x="127.8" y="111.5">U4</text>
<text x="119.4" y="124.2">EL357N(C)(TA)-G</text>
</g>
<g font-size="2.3">
<text x="109.3" y="9.7">+3P3V</text>
<text x="7.7" y="12.2">+3P3V</text>
<text x="19.9" y="17.3">3</text>
<text x="24.7" y="13.8">U1</text>
<text x="52.6" y="17.3">8</text>
<text x="66.6" y="17.3">RST</text>
<text x="180.7" y="17.6">C17</text>
<text x="180.9" y="12.2">BOOT</text>
<text x="190.1" y="12.2">1</text>
<text x="198.9" y="16.8">SW2</text>
<text x="200" y="12.2">2</text>
<text x="243.9" y="12.2">AC_L</text>
<text x="254.1" y="12.2">ACN_OUT</text>
<text x="269.3" y="12.2">AC_N</text>
<text x="52.6" y="22.4">30</text>
<text x="66.6" y="22.4">U0RXD</text>
<text x="114.6" y="20.9">C1</text>
<text x="114.6" y="23.2">10uF/25V</text>
<text x="129.9" y="20.9">C2</text>
<text x="129.9" y="23.2">100nF/50V</text>
<text x="180.7" y="20.6">100nF/50V</text>
<text x="181.2" y="22.9">NI</text>
<text x="198.9" y="19.3">BTN-4X4X1.5</text>
<text x="198.9" y="21.9">NI</text>
<text x="18.6" y="30">11</text>
<text x="19.9" y="24.9">1</text>
<text x="19.9" y="27.4">2</text>
<text x="52.6" y="30">12</text>
<text x="52.6" y="24.9">31</text>
<text x="66.6" y="24.9">U0TXD</text>
<text x="66.6" y="29.9">I2C_SDA</text>
<text x="115.1" y="25.4">I</text>
<text x="130.4" y="25.4">I</text>
<text x="190.1" y="24.9">4</text>
<text x="200" y="24.9">3</text>
<text x="18.6" y="32.5">14</text>
<text x="18.6" y="35.1">36</text>
<text x="52.6" y="35.1">5</text>
<text x="52.6" y="32.5">13</text>
<text x="66.6" y="35.1">GPIO2</text>
<text x="66.6" y="32.4">I2C_SCL</text>
<text x="276.9" y="35.1">+5V</text>
<text x="18.6" y="37.6">37</text>
<text x="18.6" y="40.1">38</text>
<text x="52.6" y="37.6">6</text>
<text x="52.6" y="40.1">18</text>
<text x="66.6" y="37.5">LED_B</text>
<text x="109.3" y="37.6">+3P3V</text>
<text x="144.8" y="37.6">+5V</text>
<text x="162.6" y="37.6">+3P3V</text>
<text x="226.1" y="37.6">AC_N AC_L</text>
<text x="248.2" y="39.2">U2</text>
<text x="18.6" y="42.7">39</text>
<text x="18.6" y="45.2">40</text>
<text x="18.6" y="47.8">41</text>
<text x="52.6" y="42.7">19</text>
<text x="52.6" y="45.2">20</text>
<text x="52.6" y="47.8">21</text>
<text x="66.6" y="47.8">U1RXD</text>
<text x="114.4" y="45.3">R27</text>
<text x="114.4" y="47.8">1K/1%</text>
<text x="149.9" y="45.3">R28</text>
<text x="149.9" y="47.8">1K/1%</text>
<text x="166.4" y="47.8">R32</text>
<text x="198.2" y="42.7">+3P3V</text>
<text x="243.4" y="42.7">2</text>
<text x="263.5" y="42.7">4</text>
<text x="18.6" y="50.3">42</text>
<text x="18.6" y="52.8">43</text>
<text x="52.6" y="50.3">22</text>
<text x="52.6" y="52.8">23</text>
<text x="66.6" y="50.3">GPIO8</text>
<text x="66.6" y="52.9">BOOT</text>
<text x="114.4" y="50.3">I</text>
<text x="149.9" y="50.3">I</text>
<text x="166.4" y="50.6">10K/1%</text>
<text x="166.9" y="53.1">I</text>
<text x="202" y="52.9">R1</text>
<text x="243.4" y="50.3">1</text>
<text x="263.5" y="50.3">3</text>
<text x="282.3" y="48.8">C4</text>
<text x="282.3" y="51.1">10uF/25V</text>
<text x="282.8" y="53.4">I</text>
<text x="18.6" y="55.4">44</text>
<text x="18.6" y="57.9">45</text>
<text x="52.6" y="55.4">16</text>
<text x="52.6" y="57.9">26</text>
<text x="66.6" y="57.8">LED_G</text>
<text x="66.6" y="55.3">AC_CTL</text>
<text x="115.1" y="55.9">D1</text>
<text x="115.1" y="59">GREEN</text>
<text x="150.7" y="55.9">D2</text>
<text x="150.7" y="59">BLUE</text>
<text x="170.7" y="57.9">RST</text>
<text x="177.4" y="57.9">1</text>
<text x="187.3" y="57.9">2</text>
<text x="202" y="55.7">10K/1%</text>
<text x="202.5" y="58.2">I</text>
<text x="246.4" y="55.4">HLK-2M05</text>
<text x="261.7" y="55.4">I</text>
<text x="18.6" y="60.5">46</text>
<text x="18.6" y="63">47</text>
<text x="18.6" y="65.5">48</text>
<text x="52.6" y="60.5">27</text>
<text x="52.6" y="65.5">4</text>
<text x="66.6" y="60.5">KEY</text>
<text x="115.6" y="61.8">I</text>
<text x="151.2" y="61.8">I</text>
<text x="168" y="63.3">C3</text>
<text x="186.2" y="62.5">SW1</text>
<text x="186.2" y="65.1">BTN-4X4X1.5</text>
<text x="208.8" y="63">GPIO2</text>
<text x="243.9" y="60.5">+3P3V</text>
<text x="18.6" y="68.1">49</text>
<text x="18.6" y="70.6">50</text>
<text x="52.6" y="68.1">7</text>
<text x="52.6" y="70.6">9</text>
<text x="116.9" y="70.7">Q7</text>
<text x="152.5" y="70.7">Q8</text>
<text x="168" y="66.3">1uF/25V</text>
<text x="168.5" y="68.6">I</text>
<text x="177.4" y="70.6">4</text>
<text x="186.2" y="67.6">NI</text>
<text x="187.3" y="70.6">3</text>
<text x="198.2" y="68.1">+3P3V</text>
<text x="247.7" y="70.7">R29</text>
<text x="18.6" y="73.2">51</text>
<text x="18.6" y="75.7">52</text>
<text x="52.6" y="73.2">10</text>
<text x="52.6" y="75.7">15</text>
<text x="94.5" y="73.1">LED_G</text>
<text x="116.9" y="73.2">2N7002</text>
<text x="116.9" y="75.7">I</text>
<text x="130.1" y="73.1">LED_B</text>
<text x="152.5" y="73.2">2N7002</text>
<text x="152.5" y="75.7">I</text>
<text x="247.7" y="73.4">10K/1%</text>
<text x="248.2" y="76">I</text>
<text x="250" y="76.8">R30 1K/1%</text>
<text x="264" y="76.8">I</text>
<text x="18.6" y="78.2">53</text>
<text x="18.6" y="80.8">54</text>
<text x="18.6" y="83.3">55</text>
<text x="52.6" y="78.2">17</text>
<text x="52.6" y="80.8">24</text>
<text x="52.6" y="83.3">25</text>
<text x="202" y="78.3">R31</text>
<text x="202" y="81.1">10K/1%</text>
<text x="202.5" y="83.6">I</text>
<text x="234.3" y="79">1</text>
<text x="247" y="79">4</text>
<text x="251.5" y="83.4">SW3</text>
<text x="269.8" y="78.3">KEY</text>
<text x="18.6" y="85.9">56</text>
<text x="18.6" y="88.4">57</text>
<text x="52.6" y="85.9">28</text>
<text x="52.6" y="88.4">29</text>
<text x="208.8" y="88.4">GPIO8</text>
<text x="251.5" y="85.9">6X6X4.3</text>
<text x="251.5" y="88.4">I</text>
<text x="269.6" y="84.4">C16</text>
<text x="269.6" y="86.7">100nF/50V</text>
<text x="270.1" y="88.9">I</text>
<text x="18.6" y="90.9">58</text>
<text x="18.6" y="93.5">59</text>
<text x="52.6" y="90.9">32</text>
<text x="52.6" y="93.5">33</text>
<text x="71.2" y="93.5">+3P3V</text>
<text x="109.3" y="93.5">+5V_A</text>
<text x="144.8" y="93.5">+3P3V</text>
<text x="234.3" y="90.2">2</text>
<text x="247" y="90.2">3</text>
<text x="18.6" y="96">60</text>
<text x="18.6" y="98.6">61</text>
<text x="52.6" y="96">34</text>
<text x="52.6" y="98.6">35</text>
<text x="71.7" y="101.1">U0TXD</text>
<text x="83.4" y="98.6">1</text>
<text x="83.4" y="101.1">2</text>
<text x="86.4" y="96.1">J2</text>
<text x="172.8" y="101.1">ACN_IN</text>
<text x="236.3" y="101.1">+5V_A</text>
<text x="25.5" y="103.7">ESP32-MINI-1</text>
<text x="48.3" y="103.7">I</text>
<text x="71.7" y="103.7">U0RXD</text>
<text x="83.4" y="103.6">3</text>
<text x="83.4" y="106.2">4</text>
<text x="113.1" y="103.7">R2</text>
<text x="113.1" y="106.5">1K/1%</text>
<text x="148.7" y="103.7">R3</text>
<text x="148.7" y="106.5">10K/1%</text>
<text x="184" y="104.7">R4</text>
<text x="189.3" y="104.7">1K/1%</text>
<text x="197.9" y="104.7">I</text>
<text x="208.8" y="106.2">IP</text>
<text x="250.8" y="105.2">U3</text>
<text x="86.4" y="111.3">2.54MM-4P</text>
<text x="86.4" y="113.8">NI</text>
<text x="113.6" y="109">I</text>
<text x="121.5" y="113.8">1</text>
<text x="136.5" y="113.8">4</text>
<text x="149.2" y="109">I</text>
<text x="150.4" y="113.8">U1RXD</text>
<text x="184.2" y="113.8">R5</text>
<text x="203.5" y="112.3">C5</text>
<text x="218.5" y="108.8">+5V_A</text>
<text x="236.8" y="113.8">IP</text>
<text x="245.9" y="113.8">2</text>
<text x="245.9" y="108.7">1</text>
<text x="266" y="108.7">8</text>
<text x="266" y="113.8">7</text>
<text x="30.5" y="118.9">+3P3V</text>
<text x="48.3" y="118.9">+3P3V</text>
<text x="58.5" y="118.9">+3P3V</text>
<text x="109.8" y="118.8">TX_A</text>
<text x="121.5" y="118.9">2</text>
<text x="136.5" y="118.9">3</text>
<text x="184.2" y="116.6">1mR/1%</text>
<text x="184.7" y="119.2">I</text>
<text x="203.5" y="114.6">33nF/50V</text>
<text x="204" y="116.9">I</text>
<text x="223.8" y="117.4">C6</text>
<text x="223.8" y="119.7">100nF/50V</text>
<text x="236.8" y="118.9">IN</text>
<text x="245.9" y="118.9">3</text>
<text x="266" y="118.9">6</text>
<text x="274.9" y="118.8">TX_A</text>
<text x="172.8" y="121.5">AC_N</text>
<text x="184" y="125">R6</text>
<text x="189.3" y="125">1K/1%</text>
<text x="197.9" y="125">I</text>
<text x="224.3" y="122">I</text>
<text x="236.8" y="124">VP</text>
<text x="245.9" y="124">4</text>
<text x="266" y="124">5</text>
<text x="35.9" y="127.6">C7</text>
<text x="35.9" y="129.8">100nF/50V</text>
<text x="52.1" y="129.1">R7</text>
<text x="52.1" y="131.9">10K/1%</text>
<text x="62.3" y="129.1">R8</text>
<text x="62.3" y="131.9">10K/1%</text>
<text x="129.6" y="126.5">I</text>
<text x="208.8" y="126.5">IN</text>
<text x="251.5" y="129.1">HLW8032</text>
<text x="264.2" y="129.1">I</text>
<text x="10.2" y="134.2">+3P3V</text>
<text x="36.4" y="132.1">I</text>
<text x="52.6" y="134.4">I</text>
<text x="62.8" y="134.4">I</text>
<text x="96.6" y="134.2">AC_L</text>
<text x="203.5" y="132.6">C8</text>
<text x="203.5" y="134.9">33nF/50V</text>
<text x="204" y="137.2">I</text>
<text x="19.9" y="141.7">5</text>
<text x="24.7" y="138.2">U5</text>
<text x="45" y="141.7">1</text>
<text x="64.1" y="141.6">I2C_SCL</text>
<text x="102.7" y="140.3">R9</text>
<text x="108" y="140.3">470K/1%I R10 470K/1%I R11 470K/1%I R12 470K/1%I</text>
<text x="170.7" y="141.8">VP</text>
<text x="19.9" y="146.8">4</text>
<text x="45" y="146.8">6</text>
<text x="64.1" y="146.7">I2C_SDA</text>
<text x="166.4" y="149.4">R13</text>
<text x="19.9" y="151.9">2</text>
<text x="45" y="151.9">3</text>
<text x="166.4" y="152.2">1K/1%</text>
<text x="166.9" y="154.7">I</text>
<text x="178.1" y="150.4">C9</text>
<text x="178.1" y="152.7">33nF/50V</text>
<text x="178.6" y="155">I</text>
<text x="205.8" y="151.9">+5V</text>
<text x="246.4" y="154.5">U6</text>
<text x="276.9" y="151.9">+3P3V</text>
<text x="22.9" y="157">M117B</text>
<text x="32.6" y="158" transform="rotate(-90 32.6 158)">7</text>
<text x="35.6" y="157">I</text>
<text x="71.2" y="159.6">+5V</text>
<text x="235.8" y="157">3</text>
<text x="258.4" y="157">2</text>
<text x="50.1" y="162.9">D4 1N5819W I</text>
<text x="78.8" y="167.2">ACN_IN</text>
<text x="89" y="167.2">ACN_OUT</text>
<text x="211.1" y="163.1">C10</text>
<text x="211.1" y="165.4">10uF/25V</text>
<text x="211.6" y="167.7">I</text>
<text x="235.8" y="162.1">1</text>
<text x="238.8" y="167.2">AMS1117-3.3</text>
<text x="255.8" y="167.2">I</text>
<text x="258.4" y="162.1">4</text>
<text x="282.3" y="163.1">C11</text>
<text x="282.3" y="165.4">100nF/50V</text>
<text x="282.8" y="167.7">I</text>
<text x="55.4" y="172.2">2</text>
<text x="59" y="169.5">U7</text>
<text x="67.9" y="172.2">1</text>
<text x="109.3" y="172.3">+5V</text>
<text x="139" y="173.8">U8</text>
<text x="167.7" y="169.7">+5V_A</text>
<text x="223.8" y="168.2">C12</text>
<text x="223.8" y="170.5">100nF/50V</text>
<text x="224.3" y="172.8">I</text>
<text x="269.6" y="168.2">C13</text>
<text x="269.6" y="170.5">10uF/25V</text>
<text x="270.1" y="172.8">I</text>
<text x="45.8" y="174.8">ACN_IN</text>
<text x="55.4" y="177.3">6</text>
<text x="67.9" y="177.3">5</text>
<text x="134.2" y="177.3">2</text>
<text x="154.2" y="177.3">4</text>
<text x="8.2" y="184.8">AC_CTL</text>
<text x="43.2" y="182.4">Q1</text>
<text x="43.2" y="185">AO3400A</text>
<text x="55.4" y="182.4">8</text>
<text x="67.9" y="182.4">7</text>
<text x="114.6" y="183.4">C14</text>
<text x="114.6" y="185.7">1uF/25V</text>
<text x="134.2" y="184.9">1</text>
<text x="154.2" y="184.9">3</text>
<text x="173" y="183.4">C15</text>
<text x="173" y="185.7">1uF/25V</text>
<text x="21.4" y="191.1">R14 1M/1% I</text>
<text x="43.2" y="187.5">I</text>
<text x="55.9" y="187.5">HF115F/005-1HS3</text>
<text x="61" y="190">I</text>
<text x="115.1" y="188">I</text>
<text x="137.2" y="190">B0505S-1W</text>
<text x="152.5" y="190">I</text>
<text x="173.5" y="188">I</text>
<text x="203" y="191.6">Title</text>
<text x="213.2" y="194.1">&lt;Title&gt;</text>
<text x="203" y="199.2">Size</text>
<text x="205.5" y="201.7">A4</text>
<text x="213.2" y="199.2">Document Number</text>
<text x="213.2" y="201.7">&lt;Doc&gt;</text>
<text x="286.8" y="199.2">Rev</text>
<text x="289.4" y="201.7">&lt;RevCo</text>
<text x="203" y="206.8">Date:</text>
<text x="216.2" y="206.8">Saturday, October 28, 2023</text>
<text x="253.8" y="206.8">Sheet</text>
<text x="266.5" y="206.8">1</text>
<text x="274.1" y="206.8">of</text>
<text x="281.7" y="206.8">1</text>
</g>
<g font-size="2.3" fill="#00c">
<text x="24.2" y="18.8">3V3</text>
<text x="43.5" y="23.9">RXD0</text>
<text x="46.4" y="18.8">EN</text>
<text x="24.2" y="26.5">GND</text>
<text x="24.2" y="29">GND</text>
<text x="43.7" y="26.5">TXD0</text>
<text x="24.2" y="31.5">GND</text>
<text x="24.2" y="34.1">GND</text>
<text x="45.9" y="31.5">IO0</text>
<text x="45.9" y="34.1">IO1</text>
<text x="24.2" y="36.6">GND</text>
<text x="24.2" y="39.2">GND</text>
<text x="24.2" y="41.7">GND</text>
<text x="45.9" y="36.6">IO2</text>
<text x="45.9" y="39.2">IO3</text>
<text x="45.9" y="41.7">IO4</text>
<text x="24.2" y="44.2">GND</text>
<text x="24.2" y="46.8">GND</text>
<text x="45.9" y="44.2">IO5</text>
<text x="45.9" y="46.8">IO6</text>
<text x="247.7" y="44.2">ACL</text>
<text x="257.1" y="44.2">VO</text>
<text x="24.2" y="49.3">GND</text>
<text x="24.2" y="51.9">GND</text>
<text x="45.9" y="49.3">IO7</text>
<text x="45.9" y="51.9">IO8</text>
<text x="247.7" y="51.9">ACN</text>
<text x="255.3" y="51.9">GND</text>
<text x="24.2" y="54.4">GND</text>
<text x="24.2" y="56.9">GND</text>
<text x="24.2" y="59.5">GND</text>
<text x="44.6" y="56.9">IO10</text>
<text x="44.6" y="59.5">IO18</text>
<text x="45.9" y="54.4">IO9</text>
<text x="24.2" y="62">GND</text>
<text x="24.2" y="64.6">GND</text>
<text x="44.6" y="62">IO19</text>
<text x="24.2" y="67.1">GND</text>
<text x="24.2" y="69.6">GND</text>
<text x="45" y="67.1">NC1</text>
<text x="45" y="69.6">NC2</text>
<text x="24.2" y="72.2">GND</text>
<text x="24.2" y="74.7">GND</text>
<text x="24.2" y="77.3">GND</text>
<text x="45" y="72.2">NC3</text>
<text x="45" y="74.7">NC4</text>
<text x="45" y="77.3">NC5</text>
<text x="24.2" y="79.8">GND</text>
<text x="24.2" y="82.3">GND</text>
<text x="45" y="79.8">NC6</text>
<text x="45" y="82.3">NC7</text>
<text x="24.2" y="84.9">GND</text>
<text x="24.2" y="87.4">GND</text>
<text x="24.2" y="90">GND</text>
<text x="43.7" y="90">NC10</text>
<text x="45" y="84.9">NC8</text>
<text x="45" y="87.4">NC9</text>
<text x="24.2" y="92.5">GND</text>
<text x="24.2" y="95">GND</text>
<text x="43.7" y="92.5">NC11</text>
<text x="43.7" y="95">NC12</text>
<text x="24.2" y="97.6">GND</text>
<text x="24.2" y="100.1">GND</text>
<text x="43.7" y="97.6">NC13</text>
<text x="43.7" y="100.1">NC14</text>
<text x="250.3" y="110.3">VDD</text>
<text x="259.8" y="110.3">RX</text>
<text x="250.3" y="115.4">IP</text>
<text x="260" y="115.4">PF</text>
<text x="250.3" y="125.5">VP</text>
<text x="250.3" y="120.4">IN</text>
<text x="257.9" y="125.5">GND</text>
<text x="260" y="120.4">TX</text>
<text x="24.2" y="143.3">VDD</text>
<text x="37.5" y="143.3">SCL</text>
<text x="24.2" y="148.4">NC</text>
<text x="37.3" y="148.4">SDA</text>
<text x="24.2" y="153.5">GND</text>
<text x="34.1" y="153.7" transform="rotate(-90 34.1 153.7)">EP</text>
<text x="34.6" y="153.5">ALERT</text>
<text x="240.1" y="158.5">VIN</text>
<text x="247.7" y="158.5">VOUT1</text>
<text x="240.1" y="163.6">ADJ</text>
<text x="247.7" y="163.6">VOUT2</text>
<text x="138.5" y="178.9">VIN</text>
<text x="146.6" y="178.9">+VO</text>
<text x="138.5" y="186.5">GND</text>
<text x="147.1" y="186.5">-VO</text>
</g>
<g font-size="1.8">
<text x="31.8" y="1.9">5</text>
<text x="90.1" y="1.9">4</text>
<text x="148.5" y="1.9">3</text>
<text x="206.9" y="1.9">2</text>
<text x="265.2" y="1.9">1</text>
<text x=".7" y="29.8">D</text>
<text x="295.1" y="29.8">D</text>
<text x=".7" y="81">C</text>
<text x="295.1" y="81">C</text>
<text x=".7" y="132.1">B</text>
<text x="295.1" y="132.1">B</text>
<text x=".7" y="183.3">A</text>
<text x="295.1" y="183.3">A</text>
<text x="31.8" y="209.2">5</text>
<text x="90.1" y="209.2">4</text>
<text x="148.5" y="209.2">3</text>
<text x="206.9" y="209.2">2</text>
<text x="265.2" y="209.2">1</text>
</g>
</svg>
